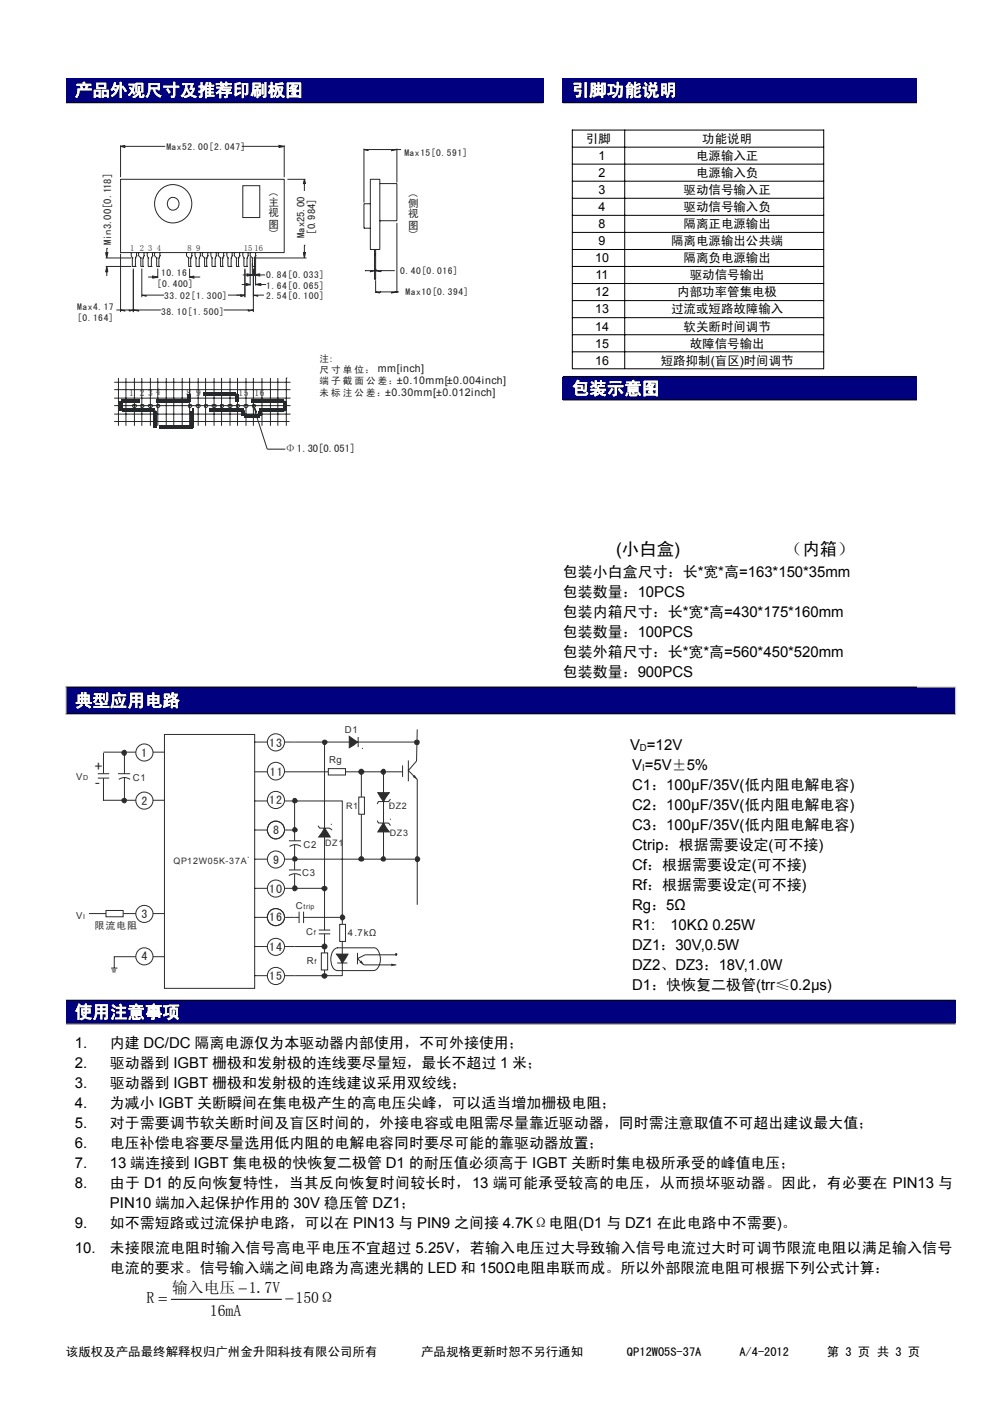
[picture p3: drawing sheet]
<svg xmlns="http://www.w3.org/2000/svg" width="210mm" height="297mm" viewBox="0 0 210 297" stroke-linecap="round" stroke-linejoin="round" font-family="sans-serif">
<g fill="#010180">
<path d="M14 16.5h101.3v5.2h-101.3z"/>
<path d="M119.4 16.5h75.1v5.2h-75.1z"/>
</g>
<g fill="none" stroke="#24282b" stroke-width=".21">
<path d="M25.6 38h34.7v15.6h-34.7zM25.6 30.8v6.8M26.5 31h8.6M51.3 31h7.9M60.3 30.8v6.8M78.5 38h2.1v14.9h-2.1zM80.6 38.9h3.6v7.9h-3.6M27.8 53.6h.1M27.8 53.6v.6l.3 .5M28.1 54.7h.1M28.1 54.7v1.8h.6M28.7 54.7h.1"/>
<path d="M28.7 56.5h.1M28.7 54.7v1.8M29 53.6h.1M29 54.2h.1M29 53.6v.6M29 54.2l-.3 .5M29.4 53.6h.1M29.4 53.6v.6l.5 .5M29.9 54.7h.1M29.9 54.7v1.8h.4M30.3 54.7h.1M30.3 56.5h.1"/>
<path d="M30.3 54.7v1.8M30.5 53.6h.1M30.5 54.2h.1M30.5 53.6v.6M30.5 54.2l-.2 .5M31.2 53.6h.1M31.2 53.6v.6l.2 .5M31.4 54.7h.1M31.4 54.7v1.8h.7M32.1 54.7h.1M32.1 56.5h.1M32.1 54.7v1.8"/>
<path d="M32.3 53.6h.1M32.3 54.2h.1M32.3 53.6v.6M32.3 54.2l-.2 .5M32.8 53.6h.1M32.8 53.6v.6l.4 .5M33.2 54.7h.1M33.2 54.7v1.8h.5M33.7 54.7h.1M33.7 56.5h.1M33.7 54.7v1.8M33.9 53.6h.1"/>
<path d="M33.9 54.2h.1M33.9 53.6v.6M33.9 54.2l-.2 .5M39.6 53.6h.1M39.6 53.6v.6l.4 .5M40 54.7h.1M40 54.7v1.8h.4M40.4 54.7h.1M40.4 56.5h.1M40.4 54.7v1.8M40.7 53.6h.1M40.7 54.2h.1"/>
<path d="M40.7 53.6v.6M40.7 54.2l-.3 .5M41.4 53.6h.1M41.4 53.6v.6l.2 .5M41.6 54.7h.1M41.6 54.7v1.8h.6M42.2 54.7h.1M42.2 56.5h.1M42.2 54.7v1.8M42.5 53.6h.1M42.5 54.2h.1M42.5 53.6v.6"/>
<path d="M42.5 54.2l-.3 .5M42.9 53.6h.1M42.9 53.6v.6l.5 .5M43.4 54.7h.1M43.4 54.7v1.8h.4M43.8 54.7h.1M43.8 56.5h.1M43.8 54.7v1.8M44.1 53.6h.1M44.1 54.2h.1M44.1 53.6v.6M44.1 54.2l-.3 .5"/>
<path d="M44.7 53.6h.1M44.7 53.6v.6l.3 .5M45 54.7h.1M45 54.7v1.8h.6M45.6 54.7h.1M45.6 56.5h.1M45.6 54.7v1.8M45.9 53.6h.1M45.9 54.2h.1M45.9 53.6v.6M45.9 54.2l-.3 .5M46.3 53.6h.1"/>
<path d="M46.3 53.6v.6l.5 .5M46.8 54.7h.1M46.8 54.7v1.8h.4M47.2 54.7h.1M47.2 56.5h.1M47.2 54.7v1.8M47.4 53.6h.1M47.4 54.2h.1M47.4 53.6v.6M47.4 54.2l-.2 .5M48.1 53.6h.1M48.1 53.6v.6l.2 .5"/>
<path d="M48.3 54.7h.1M48.3 54.7v1.8h.7M49 54.7h.1M49 56.5h.1M49 54.7v1.8M49.2 53.6h.1M49.2 54.2h.1M49.2 53.6v.6M49.2 54.2l-.2 .5M49.7 53.6h.1M49.7 53.6v.6l.4 .5M50.1 54.7h.1"/>
<path d="M50.1 54.7v1.8h.5M50.6 54.7h.1M50.6 56.5h.1M50.6 54.7v1.8M50.8 53.6h.1M50.8 54.2h.1M50.8 53.6v.6M50.8 54.2l-.2 .5M51.5 53.6h.1M51.5 53.6v.6l.2 .5M51.7 54.7h.1M51.7 54.7v1.8h.7"/>
<path d="M52.4 54.7h.1M52.4 56.5h.1M52.4 54.7v1.8M52.6 53.6h.1M52.6 54.2h.1M52.6 53.6v.6M52.6 54.2l-.2 .5M53.1 53.6h.1M53.1 53.6v.6l.4 .5M53.5 54.7h.1M53.5 54.7v1.8h.5M54 54.7h.1"/>
<path d="M54 56.5h.1M54 54.7v1.8M54.2 53.6h.1M54.2 54.2h.1M54.2 53.6v.6M54.2 54.2l-.2 .5M77.2 48.4h.1M77.2 48.4h1.3M78.5 52.9h.1M78.5 43.2h-1.3v5.2M79.4 59.2h.1M79.4 54h.3"/>
<path d="M79.4 53.8h.1M79.4 52.9v6.3M79.4 53.8h.3M79.7 52.9v6.3h-.3M80.6 46.8h.1"/>
</g>
<path d="M59.2 31.3l1.1-.3zM59.2 30.8v.5l1.1-.3z" fill-rule="evenodd" fill="#24282b"/>
<path d="M59.2 30.8l1.1 .2-1.1 .3z" fill="none" stroke="#24282b" stroke-width=".21"/>
<path d="M25.6 31l.9-.2zM25.6 31l.9 .3v-.5z" fill-rule="evenodd" fill="#24282b"/>
<path d="M25.6 31l.9-.2v.5zM22.4 56.5h5.4M22.4 54.7h5.4M22.6 52.7h.1M22.6 57.6h.1M22.6 52.7v.9M22.6 57.6v.9" fill="none" stroke="#24282b" stroke-width=".21"/>
<path d="M22.6 56.5l.3 1.1zM22.6 56.5l-.2 1.1h.5z" fill-rule="evenodd" fill="#24282b"/>
<path d="M22.6 56.5l.3 1.1h-.5z" fill="none" stroke="#24282b" stroke-width=".21"/>
<path d="M22.4 53.6l.2 1.1zM22.4 53.6l.2 1.1 .3-1.1z" fill-rule="evenodd" fill="#24282b"/>
<path d="M61 38h3.8M64.6 38.9v1.6M22.4 53.6h.5l-.3 1.1zM54.2 54.7h10.6M64.6 52h.1M64.6 52v1.6M64.8 54.7h.1" fill="none" stroke="#24282b" stroke-width=".21"/>
<path d="M64.3 53.6l.3 1.1zM64.3 53.6l.3 1.1 .2-1.1z" fill-rule="evenodd" fill="#24282b"/>
<path d="M64.3 53.6h.5l-.2 1.1z" fill="none" stroke="#24282b" stroke-width=".21"/>
<path d="M64.6 38l.2 .9zM64.6 38l-.3 .9h.5z" fill-rule="evenodd" fill="#24282b"/>
<path d="M64.6 38l.2 .9h-.5zM28.3 56.9v9.3M53.7 56.9v9.3M29.4 65.7h4.5M33.9 65.7h.1M47.4 65.7h5.2M52.6 65.7h.1" fill="none" stroke="#24282b" stroke-width=".21"/>
<path d="M28.3 65.7h1.1zM28.3 65.7l1.1 .3v-.3z" fill-rule="evenodd" fill="#24282b"/>
<path d="M28.3 65.7h1.1v.3z" fill="none" stroke="#24282b" stroke-width=".21"/>
<path d="M52.6 66l1.1-.3zM52.6 65.7v.3l1.1-.3z" fill-rule="evenodd" fill="#24282b"/>
<path d="M30.1 56.9v6.1M51.9 56.9v6.1M31 62.6h3.6M34.6 62.6h.1M48.3 62.6h2.8M51.1 62.6h.1M52.6 65.7h1.1l-1.1 .3z" fill="none" stroke="#24282b" stroke-width=".21"/>
<path d="M30.1 62.6h.9zM30.1 62.6l.9 .2v-.2z" fill-rule="evenodd" fill="#24282b"/>
<path d="M30.1 62.6h.9v.2z" fill="none" stroke="#24282b" stroke-width=".21"/>
<path d="M51.1 62.8l.8-.2zM51.1 62.6v.2l.8-.2z" fill-rule="evenodd" fill="#24282b"/>
<path d="M51.9 57.2v5.8M53.7 57.2v5.8M50.1 62.6h1M51.1 62.6h.8l-.8 .2zM51.1 62.6h.1M54.7 62.6h1.1M55.8 62.6h.1" fill="none" stroke="#24282b" stroke-width=".21"/>
<path d="M51.1 62.8l.8-.2zM51.1 62.6v.2l.8-.2z" fill-rule="evenodd" fill="#24282b"/>
<path d="M51.1 62.6h.8l-.8 .2z" fill="none" stroke="#24282b" stroke-width=".21"/>
<path d="M53.7 62.6h1zM53.7 62.6l1 .2v-.2z" fill-rule="evenodd" fill="#24282b"/>
<path d="M31.4 58.7h.9M33.5 56.9v2.1M40.2 56.9v2.1M41.1 58.7h1.1M42.2 58.7h.1M53.7 62.6h1v.2z" fill="none" stroke="#24282b" stroke-width=".21"/>
<path d="M32.3 59l1.2-.3zM32.3 58.5v.5l1.2-.3z" fill-rule="evenodd" fill="#24282b"/>
<path d="M32.3 58.5l1.2 .2-1.2 .3z" fill="none" stroke="#24282b" stroke-width=".21"/>
<path d="M40.2 58.7l.9-.2zM40.2 58.7l.9 .3v-.5z" fill-rule="evenodd" fill="#24282b"/>
<path d="M25.6 53.8v12.4M28.3 57.2v9M40.2 58.7l.9-.2v.5zM24.7 65.7h.9M26.5 65.7h.9M27.4 65.7h.1" fill="none" stroke="#24282b" stroke-width=".21"/>
<path d="M27.4 66l.9-.3zM27.4 65.7v.3l.9-.3z" fill-rule="evenodd" fill="#24282b"/>
<path d="M27.4 65.7h.9l-.9 .3z" fill="none" stroke="#24282b" stroke-width=".21"/>
<path d="M25.6 65.7h.9zM25.6 65.7l.9 .3v-.3z" fill-rule="evenodd" fill="#24282b"/>
<path d="M51.5 58.3h.9M52.4 58.3h.1M53.5 55.8v2.7M54 55.8v2.7M55.1 58.3h.9M56 58.3h.1M25.6 65.7h.9v.3z" fill="none" stroke="#24282b" stroke-width=".21"/>
<path d="M52.4 58.5l1.1-.2zM52.4 58.1v.4l1.1-.2z" fill-rule="evenodd" fill="#24282b"/>
<path d="M52.4 58.1l1.1 .2-1.1 .2z" fill="none" stroke="#24282b" stroke-width=".21"/>
<path d="M54 58.3l1.1-.2zM54 58.3l1.1 .2v-.4z" fill-rule="evenodd" fill="#24282b"/>
<path d="M53.1 54.5v6M54 58.3l1.1-.2v.4zM54.2 54.5v6M51.3 60.3h.9M52.2 60.3h.1M55.3 60.3h.9M56.2 60.3h.1" fill="none" stroke="#24282b" stroke-width=".21"/>
<path d="M52.2 60.5l.9-.2zM52.2 60.1v.4l.9-.2z" fill-rule="evenodd" fill="#24282b"/>
<path d="M52.2 60.1l.9 .2-.9 .2z" fill="none" stroke="#24282b" stroke-width=".21"/>
<path d="M54.2 60.3l1.1-.2zM54.2 60.3l1.1 .2v-.4z" fill-rule="evenodd" fill="#24282b"/>
<path d="M77.2 31.5v11.5M78.1 31.7h5M84.2 31.5v7.2M84.2 31.7h.9M54.2 60.3l1.1-.2v.4z" fill="none" stroke="#24282b" stroke-width=".21"/>
<path d="M83.1 31.7h1.1zM83.1 31.7h1.1l-1.1 .2z" fill-rule="evenodd" fill="#24282b"/>
<path d="M83.1 31.7h1.1l-1.1 .2z" fill="none" stroke="#24282b" stroke-width=".21"/>
<path d="M77.2 31.7l.9 .2zM77.2 31.7h.9v.2z" fill-rule="evenodd" fill="#24282b"/>
<path d="M77.2 31.7h.9v.2zM79.7 59.4v2.7M84.2 47.3v14.8M80.6 61.9h.1M80.6 61.9h2.5M83.7 61.9h.1M83.7 61.9h.9" fill="none" stroke="#24282b" stroke-width=".21"/>
<path d="M83.1 61.9h1.1zM83.1 61.9h1.1l-1.1 .2z" fill-rule="evenodd" fill="#24282b"/>
<path d="M83.1 61.9h1.1l-1.1 .2z" fill="none" stroke="#24282b" stroke-width=".21"/>
<path d="M79.7 61.9l.9 .2zM79.7 61.9h.9v.2z" fill-rule="evenodd" fill="#24282b"/>
<path d="M77.4 57.4h.1M77.4 57.4h1.1M79.4 57.2h.1M79.4 57.2v.4M79.7 57.2h.1M79.7 57.2v.4M80.8 57.4h.1M80.8 57.4h2.9M79.7 61.9h.9v.2z" fill="none" stroke="#24282b" stroke-width=".21"/>
<path d="M79.7 57.4l1.1 .2zM79.7 57.4h1.1v.2z" fill-rule="evenodd" fill="#24282b"/>
<path d="M79.7 57.4h1.1v.2z" fill="none" stroke="#24282b" stroke-width=".21"/>
<path d="M78.5 57.4h.9zM78.5 57.4h.9l-.9 .2z" fill-rule="evenodd" fill="#24282b"/>
<g fill="none" stroke="#24282b" stroke-width=".21">
<path d="M51.5 39.4h3.6v6.7h-3.6zM33.9 40.3a4 4 0 0 1 5.6 .1 4 4 0 0 1 0 5.6 4 4 0 0 1-5.6 .1 4.2 4.2 0 0 1 0-5.8zM35.9 42.1a1.3 1.3 0 0 1 2.1 1.1 1.3 1.3 0 0 1-2.1 1.1 1.54 1.54 0 0 1 0-2.2zM78.5 57.4h.9l-.9 .2zM24.2 86h37.2M24.2 81h37.2M24.2 82.6h37.2M24.2 84.4h37.2M24.2 87.8h37.2M24.2 89.4h37.2M25.1 80.1v10.2M26.7 80.1v10.2"/>
<path d="M28.5 80.1v10.2M30.1 80.1v10.2M31.5 85.8h.8a.43 .43 0 0 1-.4 .6 .43 .43 0 0 1-.4-.6zM31.9 80.1v10.2M33.5 80.1v10.2M35.3 80.1v10.2M36.9 80.1v10.2M38.7 80.1v10.2M40.2 80.1v10.2M41.6 85.8h.8a.43 .43 0 0 1-.4 .6 .43 .43 0 0 1-.4-.6zM42 80.1v10.2M43.6 80.1v10.2"/>
<path d="M45 85.8h.8a.43 .43 0 0 1-.4 .6 .43 .43 0 0 1-.4-.6zM45.4 80.1v10.2M47 80.1v10.2M48.8 80.1v10.2M50.4 80.1v10.2M52.2 80.1v10.2M53.7 86h.1M53.7 80.1v10.2M53.7 86v.2M54 86h.1M55.6 80.1v10.2M57.4 80.1v10.2"/>
<path d="M58.9 80.1v10.2M60.7 80.1h.1M60.7 80.1v10.2M61.4 81h.1M61.4 82.6h.1M61.4 84.4h.1M61.4 86h.1M61.4 87.8h.1"/>
<circle cx="28.6" cy="86.1" r=".4"/>
<circle cx="30.2" cy="86.1" r=".38"/>
<circle cx="33.5" cy="86.1" r=".38"/>
<circle cx="40.3" cy="86.1" r=".38"/>
<circle cx="43.7" cy="86.1" r=".38"/>
<circle cx="47.1" cy="86.1" r=".38"/>
<circle cx="48.8" cy="86.1" r=".4"/>
<circle cx="50.4" cy="86.1" r=".38"/>
<circle cx="52.2" cy="86.1" r=".4"/>
<circle cx="53.9" cy="86.1" r=".35"/>
</g>
<g fill="#24282b">
<path d="M25.4 85.1h.6v2h-.6z"/>
<path d="M60 85.1h.7v2h-.7z"/>
<path d="M33 84.6h7.2v.7h-7.2z"/>
<path d="M25.8 84.6h3.8v.7h-3.8z"/>
<path d="M25.8 86.7h7v.7h-7z"/>
<path d="M43.2 83.3h6.9v.7h-6.9z"/>
<path d="M33.7 90.3h7.2v.7h-7.2z"/>
<path d="M51.7 87.8h3.4v.7h-3.4z"/>
<path d="M40.4 87.1h.7v3.6h-.7z"/>
<path d="M32.6 87.1h.6v3.6h-.6z"/>
<path d="M54.9 87.1h.7v.9h-.7z"/>
<path d="M51.3 87.1h.6v.9h-.6z"/>
<path d="M49.9 83.5h.7v1.6h-.7z"/>
<path d="M39.8 83.5h.6v1.6h-.6z"/>
<path d="M44.5 86.7h7.2v.7h-7.2z"/>
<path d="M40.9 86.7h.2v.7h-.2z"/>
<path d="M55.1 86.7h5.2v.7h-5.2z"/>
<path d="M53.3 84.6h7v.7h-7z"/>
</g>
<path d="M54.2 87.6l2.5 7.6" fill="none" stroke="#24282b" stroke-width=".21"/>
<path d="M54 86.4l.4 1zM54 86.4l.2 1.2 .2-.2z" fill-rule="evenodd" fill="#24282b"/>
<path d="M54 86.4l.4 1-.2 .2z" fill="none" stroke="#24282b" stroke-width=".21"/>
<path d="M56.7 95.2h3.8" fill="none" stroke="#24211d" stroke-width=".21"/>
<g fill="none" stroke="#010101" stroke-width=".21">
<path d="M121.3 27.6h53.5M121.3 31.2h53.5M121.3 34.8h53.5M121.3 38.4h53.5M121.4 27.5v50.6M132.5 27.5v50.6M174.7 27.5v50.6M121.3 42h53.5M121.3 45.7h53.5M121.3 49.3h53.5M121.3 52.9h53.5M121.3 56.5h53.5"/>
<path d="M121.3 60.1h53.5M121.3 63.7h53.5M121.3 67.4h53.5M121.3 71h53.5M121.3 74.6h53.5M121.3 78.2h53.5"/>
</g>
<g fill="#010180">
<path d="M119.4 79.9h75.1v4.8h-75.1z"/>
<path d="M14.1 145.7h188.5v5.6h-188.5z"/>
</g>
<g fill="none" stroke="#2e2c2c" stroke-width=".21">
<path d="M21.9 159.6v4.4M26.4 159.6v4.4M34.9 155.7h19.1v53.9h-19.1zM54 157.3h2.7M60.3 157.3h28.2M68.8 157.3v31h-6.3M74.2 157.2h.1M76.8 158.7h.1M88.5 154.6l-.2 6.8-1.7 2 1.9 1.8v26.6M20.7 164h2.5M20.7 165h2.5M21.9 165v4.8"/>
<path d="M25 164h2.6M25.2 165.2a2.04 2.04 0 0 1 2.4 0M26.4 164.8v4.9M54 169.8h2.7M54 176h2.7M60.3 169.8h2.2M60.3 176h2.2M62.5 169.8h10.1v26.2M62.5 169.8v8.5M62.5 179.1v5.3M69.6 163h3.7v1.3h-3.7zM76.6 163.6v5.4"/>
<path d="M76.6 172.6v9.6M81.3 163.6v18.6M85.4 162.3v2.4M86.6 161.2v4.5M52.5 181.8h.1M54 182.2h2.7M54 188.3h2.7M54 194.5h2.7M60.3 182.2h28.2M60.3 188.3h2.2M60.3 194.5h3.1M62.5 185.3v3"/>
<path d="M64.4 194.5h8.2M68.8 188.3v8.9M68.8 198v4M72.6 199.6v7.3h-12.3M23.6 205.3h1.3M23.7 205.7h.9M23.8 206.1h.7M28.8 202.8h-4.6v2.5M32.4 202.8h2.5M54 200.7h2.7M54 206.9h2.7M60.3 200.7h8.5"/>
<path d="M68.8 205.7v1.2"/>
<circle cx="30.6" cy="159.6" r="1.82"/>
<circle cx="58.5" cy="157.4" r="1.81"/>
<circle cx="30.6" cy="169.7" r="1.81"/>
<circle cx="58.5" cy="163.5" r="1.83"/>
<circle cx="58.5" cy="175.9" r="1.84"/>
<circle cx="58.5" cy="169.6" r="1.83"/>
<circle cx="30.6" cy="193.8" r="1.81"/>
<circle cx="58.5" cy="194.5" r="1.82"/>
<circle cx="58.5" cy="188.4" r="1.81"/>
<circle cx="58.5" cy="182.2" r="1.81"/>
<circle cx="30.6" cy="202.8" r="1.82"/>
<circle cx="58.5" cy="200.8" r="1.81"/>
<circle cx="58.5" cy="206.9" r="1.82"/>
</g>
<g fill="#2e2c2c">
<path d="M87.9 164.3l.6 .9-1-.5z"/>
<path d="M74.1 156.1l1.7 1.2-1.7 1.2z" fill-rule="evenodd"/>
</g>
<path d="M74.1 156.1l1.7 1.2-1.7 1.2zM76 156.3v2.1M81.1 168.2h.1M82.7 170.8h.1" fill="none" stroke="#2e2c2c" stroke-width=".21"/>
<path d="M80.1 168.1h2.5l-1.3 1.8z" fill-rule="evenodd" fill="#2e2c2c"/>
<path d="M80.1 168.1h2.5l-1.3 1.8zM81.1 176.1h.1M82.7 173.7h.1M82.8 169.4l-.4 .5h-2.1l-.3 .6" fill="none" stroke="#2e2c2c" stroke-width=".21"/>
<path d="M81.3 174.5l1.3 1.9h-2.5z" fill-rule="evenodd" fill="#2e2c2c"/>
<g fill="none" stroke="#2e2c2c" stroke-width=".21">
<path d="M61.3 178.3h2.5M61.4 179.5a2.04 2.04 0 0 1 2.4 0M76.1 169h1.2v3.6h-1.2zM80 174l.3 .5h2.1l.4 .5M81.3 174.5l1.3 1.9h-2.5zM22.5 193h3.6v1.4h-3.6zM61.3 185.7a2.19 2.19 0 0 1 2.5 0M61.3 184.4h2.5M63.4 193.3v2.4M64.4 193.3v2.4M67.6 198h2.4M67.6 197.2h2.4"/>
<path d="M72.1 196h1.2v3.6h-1.2zM72.3 202.4h.1"/>
</g>
<path d="M71.4 202.3h2.4l-1.2 1.9z" fill-rule="evenodd" fill="#2e2c2c"/>
<path d="M68.7 177.2h.1M70.2 174.8h.1M18.9 193.7h3.6M26.1 193.7h2.7M32.4 193.7h2.5M71.4 202.3h2.4l-1.2 1.9zM71.5 204.2h2.2" fill="none" stroke="#2e2c2c" stroke-width=".21"/>
<path d="M68.8 175.6l1.2 1.9h-2.4z" fill-rule="evenodd" fill="#2e2c2c"/>
<path d="M67.5 175l.3 .6h2.1l.5 .4M68.8 175.6l1.2 1.9h-2.4zM68.2 202h1.3v3.7h-1.3zM71.5 201h7.7a1.71 1.71 0 0 1 1.5 1.9 2.75 2.75 0 0 1-1.1 2.8l-8.1 .1M71.6 201a2.27 2.27 0 0 0-1.4 2.8 1.95 1.95 0 0 0 1.4 2M75.8 202v2.4M77.4 202.4l-1.6 .8 1.4 1.4" fill="none" stroke="#2e2c2c" stroke-width=".21"/>
<path d="M76.2 204l.4-.4 .6 1z" fill="#2e2c2c"/>
<path d="M77.2 204.6h6.9M77.4 202.4h6.5" fill="none" stroke="#2e2c2c" stroke-width=".21"/>
<path d="M83 204.3l1.1 .3-1.1 .3z" fill="#2e2c2c"/>
<path d="M83.9 202.2l.3 .1-.1 .3z" fill="none" stroke="#2e2c2c" stroke-width=".21"/>
<circle cx="68.9" cy="157.4" r=".46" fill="#2e2c2c"/>
<g fill="none" stroke="#2e2c2c" stroke-width=".21">
<path d="M54 163.6h2.7M60.3 163.6h9.3M73.3 163.6h12.1"/>
<circle cx="68.9" cy="157.4" r=".46"/>
</g>
<circle cx="76.6" cy="163.6" r=".53" fill="#2e2c2c"/>
<circle cx="76.6" cy="163.6" r=".53" fill="none" stroke="#2e2c2c" stroke-width=".21"/>
<circle cx="81.3" cy="163.6" r=".5" fill="#2e2c2c"/>
<circle cx="81.3" cy="163.6" r=".5" fill="none" stroke="#2e2c2c" stroke-width=".21"/>
<circle cx="62.5" cy="169.8" r=".5" fill="#2e2c2c"/>
<circle cx="62.5" cy="169.8" r=".5" fill="none" stroke="#2e2c2c" stroke-width=".21"/>
<circle cx="62.5" cy="175.9" r=".49" fill="#2e2c2c"/>
<circle cx="62.5" cy="175.9" r=".49" fill="none" stroke="#2e2c2c" stroke-width=".21"/>
<circle cx="62.5" cy="182.1" r=".49" fill="#2e2c2c"/>
<circle cx="62.5" cy="182.1" r=".49" fill="none" stroke="#2e2c2c" stroke-width=".21"/>
<circle cx="62.5" cy="188.3" r=".51" fill="#2e2c2c"/>
<circle cx="62.5" cy="188.3" r=".51" fill="none" stroke="#2e2c2c" stroke-width=".21"/>
<circle cx="68.8" cy="188.4" r=".49" fill="#2e2c2c"/>
<circle cx="68.8" cy="188.4" r=".49" fill="none" stroke="#2e2c2c" stroke-width=".21"/>
<circle cx="68.8" cy="200.7" r=".53" fill="#2e2c2c"/>
<g fill="none" stroke="#2e2c2c" stroke-width=".21">
<path d="M21.9 159.5h6.9M32.4 159.5h2.5M21.9 169.7h6.9M32.4 169.7h2.5"/>
<circle cx="68.8" cy="200.7" r=".53"/>
</g>
<circle cx="76.6" cy="182.1" r=".52" fill="#2e2c2c"/>
<circle cx="76.6" cy="182.1" r=".52" fill="none" stroke="#2e2c2c" stroke-width=".21"/>
<circle cx="81.3" cy="182.1" r=".49" fill="#2e2c2c"/>
<circle cx="81.3" cy="182.1" r=".49" fill="none" stroke="#2e2c2c" stroke-width=".21"/>
<circle cx="88.5" cy="182.1" r=".5" fill="#2e2c2c"/>
<circle cx="88.5" cy="182.1" r=".5" fill="none" stroke="#2e2c2c" stroke-width=".21"/>
<circle cx="72.6" cy="194.5" r=".5" fill="#2e2c2c"/>
<circle cx="72.6" cy="194.5" r=".5" fill="none" stroke="#2e2c2c" stroke-width=".21"/>
<circle cx="68.8" cy="206.9" r=".49" fill="#2e2c2c"/>
<circle cx="68.8" cy="206.9" r=".49" fill="none" stroke="#2e2c2c" stroke-width=".21"/>
<circle cx="88.4" cy="157.4" r=".49" fill="#2e2c2c"/>
<circle cx="88.4" cy="157.4" r=".49" fill="none" stroke="#2e2c2c" stroke-width=".21"/>
<circle cx="26.3" cy="159.6" r=".51" fill="#2e2c2c"/>
<circle cx="26.3" cy="159.6" r=".51" fill="none" stroke="#2e2c2c" stroke-width=".21"/>
<circle cx="26.3" cy="169.7" r=".46" fill="#2e2c2c"/>
<circle cx="26.3" cy="169.7" r=".46" fill="none" stroke="#2e2c2c" stroke-width=".21"/>
<path d="M14 212.1h188.7v4.9h-188.7z" fill="#010180"/>
<path d="M36.3 275.5h23.4" fill="none" stroke="#000" stroke-width=".21"/>
<path d="M14 21.8h101.2M119.4 21.8h75.1M119.4 79.8h75.1M119.4 84.8h75.1M13.9 145.7h180.6M13.9 151.3h188.9M14 212.1h188.7M14 217.1h188.7" fill="none" stroke="#010101" stroke-width=".21"/>
<path d="M14 145.6v5.8M194.5 145.7h8.3M202.7 145.8v5.6" fill="none" stroke="#c0c0c0" stroke-width=".21"/>
<g font-size="3.7" fill="#fff">
<text x="15.9" y="20.4">产品外观尺寸及推荐印刷板图</text>
<text x="121.3" y="20.4">引脚功能说明</text>
<text x="121.3" y="83.6">包装示意图</text>
<text x="15.9" y="149.8">典型应用电路</text>
<text x="15.9" y="215.8">使用注意事项</text>
</g>
<g font-size="3.7">
<text x="130.7" y="117.6">(小白盒)</text>
<text x="166.5" y="117.6">（内箱）</text>
</g>
<g font-size="3.4">
<text x="36.5" y="274.2">输入电压 −1.7V</text>
<text x="31.1" y="276.3">R =</text>
<text x="44.5" y="278.9">16mA</text>
<text x="60.5" y="276.3">−150Ω</text>
</g>
<g font-size="3.2">
<text x="119.4" y="122.4">包装小白盒尺寸：长*宽*高=163*150*35mm</text>
<text x="119.4" y="126.6">包装数量：10PCS</text>
<text x="119.4" y="130.9">包装内箱尺寸：长*宽*高=430*175*160mm</text>
<text x="119.4" y="135.1">包装数量：100PCS</text>
<text x="119.4" y="139.3">包装外箱尺寸：长*宽*高=560*450*520mm</text>
<text x="119.4" y="143.6">包装数量：900PCS</text>
<text x="133.6" y="159">V =12V</text>
<text x="134.1" y="163.3">V =5V±5%</text>
<text x="134.1" y="167.5">C1：100µF/35V(低内阻电解电容)</text>
<text x="134.1" y="171.7">C2：100µF/35V(低内阻电解电容)</text>
<text x="134.1" y="176">C3：100µF/35V(低内阻电解电容)</text>
<text x="134.1" y="180.2">Ctrip：根据需要设定(可不接)</text>
<text x="134.1" y="184.4">Cf：根据需要设定(可不接)</text>
<text x="134.1" y="188.7">Rf：根据需要设定(可不接)</text>
<text x="134.1" y="192.9">Rg：5Ω</text>
<text x="134.1" y="197.1">R1:</text>
<text x="142.2" y="197.1">10KΩ 0.25W</text>
<text x="134.1" y="201.4">DZ1：30V,0.5W</text>
<text x="134.1" y="205.6">DZ2、DZ3：18V,1.0W</text>
<text x="134.1" y="209.8">D1：快恢复二极管(trr≤0.2µs)</text>
<text x="15.9" y="222.2">1.</text>
<text x="15.9" y="226.4">2.</text>
<text x="23.3" y="222.2">内建 DC/DC 隔离电源仅为本驱动器内部使用，不可外接使用；</text>
<text x="23.3" y="226.4">驱动器到 IGBT 栅极和发射极的连线要尽量短，最长不超过 1 米；</text>
<text x="15.9" y="230.7">3.</text>
<text x="23.3" y="230.7">驱动器到 IGBT 栅极和发射极的连线建议采用双绞线；</text>
<text x="15.9" y="234.9">4.</text>
<text x="15.9" y="239.1">5.</text>
<text x="23.3" y="234.9">为减小 IGBT 关断瞬间在集电极产生的高电压尖峰，可以适当增加栅极电阻；</text>
<text x="23.3" y="239.1">对于需要调节软关断时间及盲区时间的，外接电容或电阻需尽量靠近驱动器，同时需注意取值不可超出建议最大值；</text>
<text x="15.9" y="243.4">6.</text>
<text x="23.3" y="243.4">电压补偿电容要尽量选用低内阻的电解电容同时要尽可能的靠驱动器放置；</text>
<text x="15.9" y="247.6">7.</text>
<text x="15.9" y="251.8">8.</text>
<text x="23.3" y="247.6">13 端连接到 IGBT 集电极的快恢复二极管 D1 的耐压值必须高于 IGBT 关断时集电极所承受的峰值电压；</text>
<text x="23.3" y="251.8">由于 D1 的反向恢复特性，当其反向恢复时间较长时，13 端可能承受较高的电压，从而损坏驱动器。因此，有必要在 PIN13 与</text>
<text x="23.3" y="256.1">PIN10 端加入起保护作用的 30V 稳压管 DZ1；</text>
<text x="15.9" y="260.3">9.</text>
<text x="23.3" y="260.3">如不需短路或过流保护电路，可以在 PIN13 与 PIN9 之间接 4.7KΩ电阻(D1 与 DZ1 在此电路中不需要)。</text>
<text x="15.9" y="265.6">10.</text>
<text x="23.3" y="265.6">未接限流电阻时输入信号高电平电压不宜超过 5.25V，若输入电压过大导致输入信号电流过大时可调节限流电阻以满足输入信号</text>
<text x="23.3" y="269.8">电流的要求。信号输入端之间电路为高速光耦的 LED 和 150Ω电阻串联而成。所以外部限流电阻可根据下列公式计算：</text>
</g>
<g font-size="3" fill="#2e2c2c">
<text x="20.1" y="163.5">+</text>
<text x="20.2" y="166.9">-</text>
</g>
<g font-size="2.6">
<text x="124.3" y="30.3">引脚</text>
<text x="126.9" y="33.9">1</text>
<text x="147.6" y="33.9">电源输入正</text>
<text x="148.9" y="30.3">功能说明</text>
<text x="126.9" y="37.5">2</text>
<text x="126.9" y="41.1">3</text>
<text x="145" y="41.1">驱动信号输入正</text>
<text x="147.6" y="37.5">电源输入负</text>
<text x="126.9" y="44.8">4</text>
<text x="145" y="44.8">驱动信号输入负</text>
<text x="126.9" y="48.4">8</text>
<text x="126.9" y="52">9</text>
<text x="142.3" y="52">隔离电源输出公共端</text>
<text x="145" y="48.4">隔离正电源输出</text>
<text x="126.2" y="55.6">10</text>
<text x="126.3" y="59.2">11</text>
<text x="145" y="55.6">隔离负电源输出</text>
<text x="146.3" y="59.2">驱动信号输出</text>
<text x="126.2" y="62.8">12</text>
<text x="143.7" y="62.8">内部功率管集电极</text>
<text x="126.2" y="66.5">13</text>
<text x="126.2" y="70.1">14</text>
<text x="142.3" y="66.5">过流或短路故障输入</text>
<text x="145" y="70.1">软关断时间调节</text>
<text x="126.2" y="73.7">15</text>
<text x="126.2" y="77.3">16</text>
<text x="140.2" y="77.3">短路抑制(盲区)时间调节</text>
<text x="146.3" y="73.7">故障信号输出</text>
<text x="14" y="287.5">该版权及产品最终解释权归广州金升阳科技有限公司所有</text>
<text x="89.3" y="287.5">产品规格更新时恕不另行通知</text>
<text x="133" y="287.5">QP12W05S-37A</text>
<text x="156.8" y="287.5">A/4-2012</text>
<text x="175.4" y="287.5">第 3 页 共 3 页</text>
</g>
<g font-size="2.6" fill="#2e2c2c">
<text x="29.9" y="160.5">1</text>
<text x="57.1" y="158.3">13</text>
<text x="57.3" y="164.4">11</text>
<text x="30" y="170.6">2</text>
<text x="57.1" y="170.5">12</text>
<text x="57.9" y="176.8">8</text>
<text x="57.9" y="183.1">9</text>
<text x="57.1" y="189.3">10</text>
<text x="30" y="194.6">3</text>
<text x="57.1" y="195.3">16</text>
<text x="30" y="203.6">4</text>
<text x="57.1" y="201.6">14</text>
<text x="57.1" y="207.8">15</text>
</g>
<g font-size="2.3" fill="#24211d">
<text x="57.2" y="40.6" transform="rotate(90 57.2 40.6)">(</text>
<text x="86.9" y="40.8" transform="rotate(90 86.9 40.8)">(</text>
<text x="56.9" y="43.6">主</text>
<text x="56.9" y="45.9">视</text>
<text x="86.6" y="43.8">侧</text>
<text x="86.6" y="46.1">视</text>
<text x="56.9" y="48.4">图</text>
<text x="57.2" y="48.5" transform="rotate(90 57.2 48.5)">)</text>
<text x="86.6" y="48.6">图</text>
<text x="86.9" y="48.7" transform="rotate(90 86.9 48.7)">)</text>
</g>
<g font-size="2.3" fill="#24282b">
<text x="23.6" y="52" transform="rotate(-90 23.6 52)">Min3.00[0.118]</text>
<text x="64.6" y="50.4" transform="rotate(-90 64.6 50.4)">Max25.00</text>
<text x="66.8" y="49.7" transform="rotate(-90 66.8 49.7)">[0.984]</text>
<text x="60.5" y="95.9">Φ1.30[0.051]</text>
</g>
<text font-size="2.1" fill="#2e2c2c" x="20.1" y="197.1">限流电阻</text>
<g font-size="2" fill="#24282b">
<text x="35.3" y="31.7">Max52.00[2.047]</text>
<text x="85.8" y="33.1">Max15[0.591]</text>
<text x="34.2" y="58.5">10.16</text>
<text x="56.5" y="59">0.84[0.033]</text>
<text x="84.9" y="58.1">0.40[0.016]</text>
<text x="16.3" y="65.7">Max4.17</text>
<text x="33.3" y="60.8">[0.400]</text>
<text x="34.8" y="63.5">33.02[1.300]</text>
<text x="56.5" y="61.2">1.64[0.065]</text>
<text x="56.5" y="63.5">2.54[0.100]</text>
<text x="86" y="62.6">Max10[0.394]</text>
<text x="16.3" y="68">[0.164]</text>
<text x="34.2" y="66.9">38.10[1.500]</text>
<text x="27.4" y="84">1 2 3</text>
<text x="33" y="83.8">4</text>
<text x="39.6" y="84">8 9</text>
<text x="50.6" y="84">15 16</text>
</g>
<g font-size="2" fill="#24211d">
<text x="67.7" y="76.8">注:</text>
<text x="67.7" y="79">尺 寸 单 位： mm[inch]</text>
<text x="67.7" y="81.5">端 子 截 面 公 差：±0.10mm[±0.004inch]</text>
<text x="67.7" y="84">未 标 注 公 差：±0.30mm[±0.012inch]</text>
</g>
<g font-size="2" fill="#2e2c2c">
<text x="73.2" y="155.4">D1</text>
<text x="69.8" y="161.8">Rg</text>
<text x="16.2" y="165.4">V</text>
<text x="28.2" y="165.5">C1</text>
<text x="64.4" y="179.7">C2</text>
<text x="64.1" y="185.7">C3</text>
<text x="16.2" y="194.8">V</text>
<text x="62.8" y="192.6">C</text>
<text x="64.9" y="198.3">C</text>
<text x="73.8" y="198.4">4.7kΩ</text>
<text x="65.1" y="204.4">R</text>
</g>
<g font-size="2">
<text x="135.7" y="159.3">D</text>
<text x="136.2" y="163.5">I</text>
</g>
<g font-size="1.9" fill="#2e2c2c">
<text x="73.4" y="171.6">R1</text>
<text x="82.4" y="171.4">DZ2</text>
<text x="69" y="179.3">DZ1</text>
<text x="82.7" y="177.3">DZ3</text>
<text x="36.8" y="183.2">QP12W05K-37A</text>
</g>
<g font-size="1.8" fill="#24282b">
<text x="27.6" y="53.1">1 2 3 4</text>
<text x="39.8" y="53.1">8 9</text>
<text x="51.7" y="53.1">15</text>
<text x="54" y="53.1">16</text>
</g>
<g font-size="1.5" fill="#2e2c2c">
<text x="17.7" y="165.4">D</text>
<text x="17.7" y="194.8">I</text>
<text x="64.4" y="192.6">trip</text>
<text x="66.5" y="198.3">f</text>
<text x="66.7" y="204.4">f</text>
</g>
</svg>
